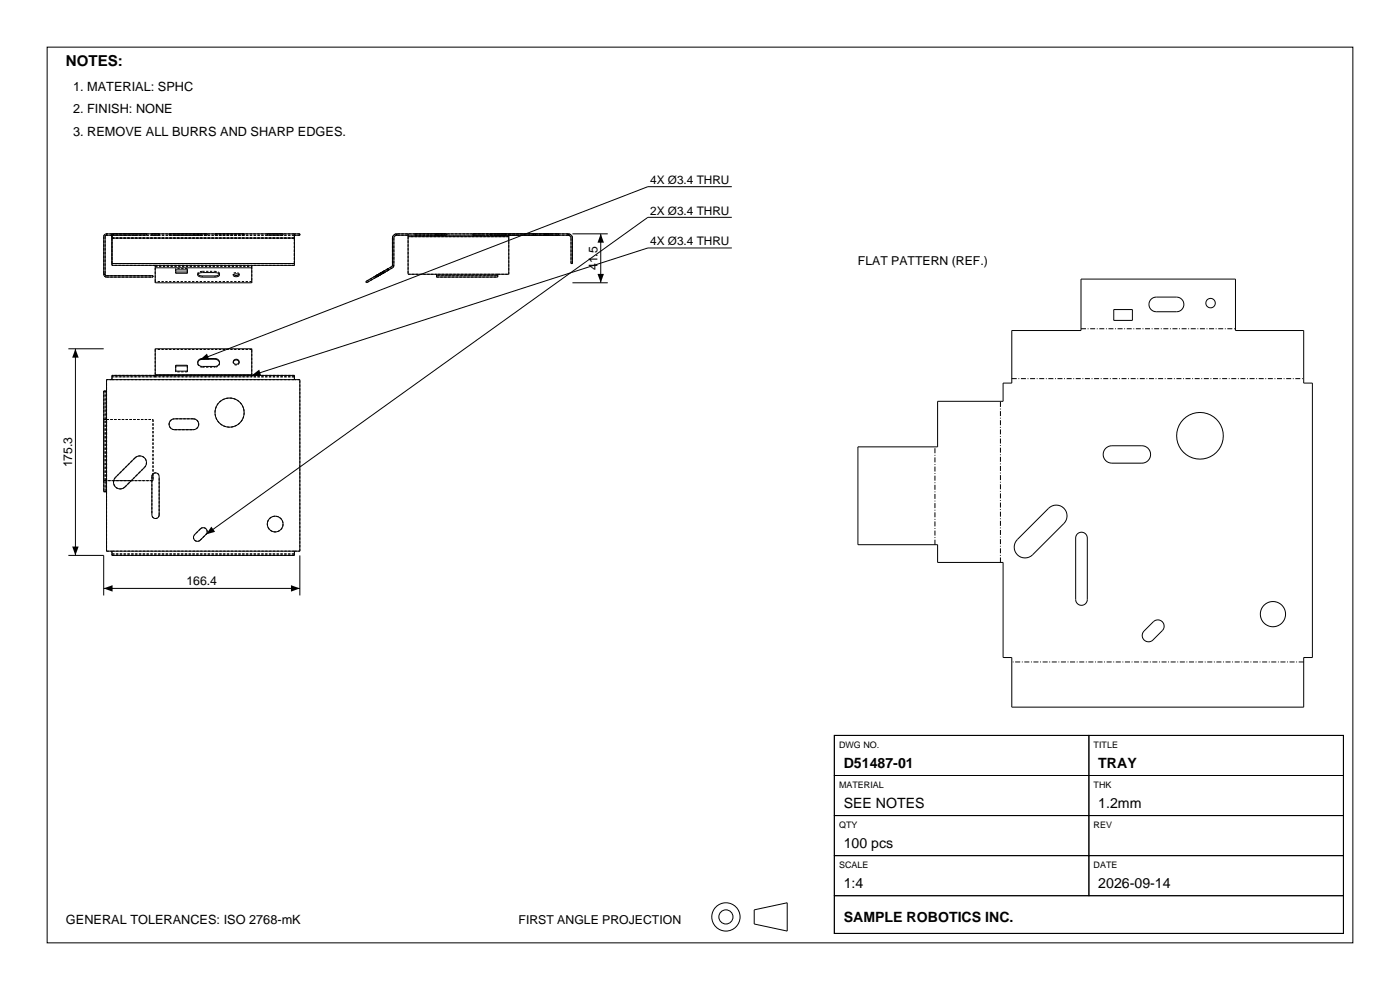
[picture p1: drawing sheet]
<svg xmlns="http://www.w3.org/2000/svg" width="297mm" height="210mm" viewBox="0 0 297 210" stroke-linecap="round" stroke-linejoin="round" font-family="sans-serif">
<g fill="none" stroke="#000" stroke-width=".21">
<path d="M10 10h277v190h-277zM155.2 39.6h-17.8l-95 36.7M22 58.2a.6 .6 0 0 0 .6 .6h9.9v-.3h-9.9l-.3-.3M22 58.2h.3M22.6 49.9l-.3 .3v8M22.6 49.6a.6 .6 0 0 0-.6 .6v8M22.6 49.6h41v.3h-1.1M22.6 49.9h1.1M22.6 49.6v.3M23.7 49.6v.9M23.7 50.5v5.8h38.8v-5.8M23.7 50.5h38.8"/>
<path d="M23.7 55.9h38.8M24.1 49.6h2.4M28.6 49.6h2.5M32.2 49.6h1.6M32.9 56.3v.5M32.9 56.8h20.5M32.9 56.8v3.2h20.5v-3.2M35.9 49.6h1.1M37.3 57.2h2.4v.8h-2.4zM37.3 57.7h2.4M41 49.6h1.5M42 58.2l.3 .2 .6 .1"/>
<path d="M42.5 49.6h1.5M42.9 58.8l-.7-.2a.35 .35 0 0 1-.3-.3 .35 .35 0 0 1 .3-.3l.7-.2h2.7l.7 .2a.35 .35 0 0 1 .3 .3 .35 .35 0 0 1-.3 .3l-.7 .2M42.9 58.8h2.7M42.9 58.5h2.7M42.9 58.5v.3M45.6 58.5v.3M45.6 49.6h6.2M46.5 58.2l-.3 .2-.6 .1M49.5 58.3a.67 .67 0 0 1 1.2 .2 .67 .67 0 0 1-1.2-.2zM49.5 58.3a.98 .98 0 0 0 1.2 0M53.4 56.3v.5M56.7 49.6h3.4"/>
<path d="M62.5 49.6v.9M83.3 56.3l-.2 .2-5.5 3.2 .2 .3 5.5-3.2 .3-.5M83.3 56.3h.3M84.2 49.9a.6 .6 0 0 0-.6 .6v5.8M84.2 49.6a.9 .9 0 0 0-.9 .9v5.8M84.2 49.9h2.4M84.2 49.6h36.3M84.2 49.6v.3M86.6 49.6v.6M86.6 50.2v8h21.3v-8M86.6 50.2h21.3M92.6 58.2v.6h13v-.6"/>
<path d="M107.9 49.6v.6M107.9 49.9h12.6M120.5 49.6a.9 .9 0 0 1 .9 .9v5.4h-.3v-5.4a.6 .6 0 0 0-.6-.6M120.5 49.6v.3M121.4 49.6h7.5M121.4 60h7.5M127.4 49.6v10.4M155.2 52.6h-17.8l-84 27v-.1M155.2 46.1h-17.8l-93.7 67.3M14.5 74h7.5M16 74v43.8M32.9 79.5v.1"/>
<path d="M32.9 79.5v-5.5h20.5v5.5M32.9 79.5h20.5M37.3 77.5h2.4v1.2h-2.4zM37.3 77.6h2.4M42.9 76.2a.93 .93 0 0 0-1 .8M42.9 76.1a.85 .85 0 0 0-1 .8 .85 .85 0 0 0 1 .8h2.7a.85 .85 0 0 0 1-.8 .85 .85 0 0 0-1-.8M42.9 76.1v.1M42.9 76.2h2.7M42.9 76.1h2.7M45.6 76.2a.93 .93 0 0 1 1 .8M45.6 76.1v.1M49.5 76.8a.65 .65 0 0 1 .6-.5 .65 .65 0 0 1 .6 .5"/>
<path d="M236.3 65.7h3.9v2.3h-3.9zM244.2 63.5l.5-.4 .6-.1h4.3a1.55 1.55 0 0 1 1.6 1.6 1.55 1.55 0 0 1-1.6 1.5h-4.3a1.55 1.55 0 0 1-1.4-.9 1.55 1.55 0 0 1 .3-1.7zM22.6 82.9h-.6v21.4h.6M22.6 80.5h41v36.4h-41zM23.7 80.5v-.9h38.8v.9M36.1 89.2l.9-.4h4a1.15 1.15 0 0 1 1.2 1.2 1.15 1.15 0 0 1-1.2 1.1h-4a1.15 1.15 0 0 1-1-.6 1.15 1.15 0 0 1 .1-1.3zM182 94.8h16.9v-9.7h13.9v-3.8h1.8v-11.2h14.7v-10.9h32.8v10.9h14.5v11.2h1.8v58.2h-1.8v10.5h-62v-10.5h-1.8v-20.2h-13.9v-3.8h-16.9zM234.6 95.1l.6-.4 .7-.1h6.3a1.85 1.85 0 0 1 1.9 1.8 1.85 1.85 0 0 1-1.9 1.8h-6.3a1.85 1.85 0 0 1-1.7-1.1 1.85 1.85 0 0 1 .4-2zM14.5 117.8h7.5v8.5M23.7 116.9v.9h38.8v-.9M24.1 102h3.8M24.5 101.3l4.1-4.2a1.43 1.43 0 0 1 2.1 0 1.43 1.43 0 0 1 0 2l-4.2 4.2a1.43 1.43 0 0 1-2 0 1.43 1.43 0 0 1 0-2z"/>
<path d="M32.4 100.6a.77 .77 0 0 1 .9-.3 .77 .77 0 0 1 .5 .8v8.1a.77 .77 0 0 1-.8 .8 .77 .77 0 0 1-.8-.8v-8.1zM32.5 100.5v1.5h-.3M41.3 113.4l1.2-1.2a.84 .84 0 0 1 1.2 0 .84 .84 0 0 1 0 1.2l-1.2 1.2a.84 .84 0 0 1-1.2 0 .84 .84 0 0 1 0-1.2zM63.6 117.8v8.5M222.5 107.8a2.29 2.29 0 0 1 3.2 0 2.29 2.29 0 0 1 0 3.2l-6.6 6.7a2.29 2.29 0 0 1-3.3 0 2.29 2.29 0 0 1 0-3.3zM228.6 113.3a1.24 1.24 0 0 1 1.3-.3 1.24 1.24 0 0 1 .8 1.1v13.1a1.24 1.24 0 0 1-1.3 1.2 1.24 1.24 0 0 1-1.2-1.2v-13.1zM22 124.8h41.6M242.7 133.9l2-2a1.34 1.34 0 0 1 1.9 0 1.34 1.34 0 0 1 0 1.9l-2 2a1.34 1.34 0 0 1-1.9 0 1.34 1.34 0 0 1 0-1.9zM177 156h54v8.5h-54zM177 156h108v42h-108zM231 156h54v8.5h-54zM177 164.5h54v8.5h-54z"/>
<path d="M177 173h54v8.5h-54zM231 164.5h54v8.5h-54zM231 173h54v8.5h-54zM160 193l7-1.5v6l-7-1.5zM177 181.5h54v8.5h-54zM177 190h108v8h-108zM231 181.5h54v8.5h-54z"/>
<circle cx="50.1" cy="76.7" r=".59"/>
<circle cx="256.8" cy="64.3" r="1"/>
<circle cx="48.7" cy="87.5" r="3.1"/>
<circle cx="254.6" cy="92.4" r="4.9"/>
<circle cx="58.4" cy="111.2" r="1.67"/>
<circle cx="270" cy="130.3" r="2.68"/>
<circle cx="154" cy="194.5" r="3"/>
<circle cx="154" cy="194.5" r="1.5"/>
</g>
<g fill="none" stroke="#000" stroke-width=".21" stroke-dasharray=".5 .3" stroke-linecap="butt">
<path d="M22 50.2a.6 .6 0 0 1 .6-.6M22 50.2v8M22 58.2h.3M22.3 50.2v8M22.3 58.2h-.3M22.3 58.2l.3 .3M22.6 49.9v-.3M22.6 49.6v.3M22.6 49.9l-.3 .3M22.6 58.8a.6 .6 0 0 1-.6-.6M22.6 58.5h9.9M22.6 58.8h9.9"/>
<path d="M23.7 49.9h38.8M23.7 49.9h-1.1M23.7 49.6h38.8M23.7 49.6h-1.1M23.7 49.6v.3M23.7 49.9v.6M23.7 50.5h38.8M23.7 50.5v-.9M23.7 50.5v5.4M23.7 55.9h38.8M23.7 55.9v-5.4M23.7 56.3v-5.8"/>
<path d="M24.1 49.9h.4M24.1 49.6h.4M24.1 49.6v.3M26.5 49.9h-2.4M26.5 49.9h4.2M26.5 49.6h-2M26.5 49.6h4.2M28.6 49.9h-4.1M28.6 49.9h2.5M30.7 49.6h.4M31.1 49.9h-.4M31.1 49.6v.3"/>
<path d="M32.2 49.9h1.6M32.2 49.9v-.3M32.5 58.5v.3M32.9 56.3h20.5M32.9 56.3h-9.2M32.9 56.5h20.5M32.9 56.5v-.2M32.9 60v-.3M32.9 59.7v-3.2M33.8 49.9h-1.6M33.8 49.9v-.3M35.9 49.9h1.1"/>
<path d="M35.9 49.6h1.1M35.9 49.6v.3M37 49.9h-1.1M37 49.9h4M37 49.6h4M37.3 57v.7M37.3 58v-.3M37.3 57.2v-.2M39.7 57.7v-.7M39.7 57h-2.4M39.7 58v-.3M39.7 57.2v-.2"/>
<path d="M41 49.9h-4M41 49.9h1.2M41 49.6h1.2M41 49.9h.3M41 49.6h.3M41 49.6v.3M41.9 58l.1 .2M41.9 58v.3M42.2 49.9h-1.2M42.2 49.6h-1.2M42.2 49.6v.3M42.5 49.9h-1.5"/>
<path d="M42.5 49.9h1.2M42.5 49.6h-1.2M42.5 49.6h1.2M42.5 49.9h-1.2M42.5 49.9h1.5M42.9 57.6l-.7 .1-.3 .3M42.9 57.6h2.7M43.7 49.6h.3M44 49.9h-.3M44 49.6v.3M45.6 49.9h6.2M45.6 49.6h6.2"/>
<path d="M45.6 49.6v.3M46.5 58.2l.1-.2M46.6 58l-.3-.3-.7-.1M46.6 58v.3M49.5 58.1v.2M49.5 58.1v.3M50.7 58.3v-.2M50.7 58.1a.78 .78 0 0 0-1.2 0M50.7 58.4v-.3M51.8 49.9h-6.2M51.8 49.9v-.3M53.4 56.5v-.2"/>
<path d="M53.4 60v-.3M53.4 56.5v3.2M53.4 59.7h-20.5M56.7 49.9h3.4M56.7 49.6h3.4M56.7 49.6v.3M60.1 49.9h-3.4M60.1 49.9v-.3M62.5 49.6v.3M62.5 49.9h-38.8M62.5 49.9v.6M62.5 55.9v-5.4"/>
<path d="M62.5 50.5v5.4M62.5 50.5v5.8M62.5 50.5v-.9M62.5 50.5h-38.8M62.5 56.3h-9.1M63.6 49.9v-.3M63.6 49.9h-1.1M63.6 49.6h-1.1M77.8 60l-.2-.3M79.7 58.5l1.7-.9M79.8 58.4l.6-.3M79.8 58.4l.2 .3"/>
<path d="M79.8 58.8l1.7-1M79.8 58.8l-.1-.3M80 58.7l.5-.3M80.4 58.1l.5-.3M80.5 58.4l.6-.3M80.9 57.8l-1.1 .6M80.9 57.8l.2 .3M81.1 58.1l-1.1 .6M81.1 57.7l1.3-.7M81.3 58l1.2-.8M81.3 58l-.2-.3M81.4 57.6l-1.7 .9"/>
<path d="M81.5 57.8l-1.7 1M81.5 57.8l-.1-.2M82.4 57l-1.3 .7M82.5 57.2l-1.2 .8M82.5 57.2l-.1-.2M83.1 56.5l.2-.2M83.1 56.5l-5.5 3.2M83.3 50.5v5.8M83.3 50.5a.9 .9 0 0 1 .9-.9M83.3 56.3h.3M83.3 56.8l-5.5 3.2M83.6 50.5v5.8"/>
<path d="M83.6 56.3h-.3M83.6 56.3l-.3 .5M84.2 49.9v-.3M84.2 49.6v.3M84.2 49.9a.6 .6 0 0 0-.6 .6M86.6 49.6v.3M86.6 49.9v.3M86.6 50.2v8M86.6 58.2h6M88.1 49.9h3M88.1 49.6h3M88.1 49.6v.3"/>
<path d="M91.1 49.9h3.1M91.1 49.6h3.1M92.5 49.9h2.3M92.5 49.6h2.3M92.5 49.9v-.3M92.6 58.2v.3M92.6 58.5v.3M92.6 58.5h13M92.6 58.8h13M94.2 49.9h-6.1M94.2 49.6h-6.1M94.2 49.6v.3"/>
<path d="M94.8 49.9h-2.3M94.8 49.6h-2.3M94.8 49.9v-.3M100.3 49.9h2.5M100.3 49.6h2.5M100.3 49.6v.3M100.7 49.9h4.2M100.7 49.9h-.4M100.7 49.6h4.2M100.7 49.6h-.4M103.9 49.9h.8M103.9 49.6h.8"/>
<path d="M103.9 49.6v.3M104.7 49.9h8.1M104.7 49.9h-.8M104.7 49.6h8.1M104.7 49.6h-.8M105.6 58.2h-13M105.6 58.2h2.3M105.6 58.5h-13M105.6 58.2v.3M105.6 58.5v.3M106.9 49.9h.4M106.9 49.9h-4.1"/>
<path d="M106.9 49.6h.4M106.9 49.6h-4.1M107.3 49.9h-2.4M107.3 49.6h-2.4M107.3 49.6v.3M107.9 49.9h-21.3M107.9 50.2h-21.3M107.9 49.9v.3M107.9 49.6v.3M107.9 58.2v-8M112.8 49.9h.8M112.8 49.9h-8.1"/>
<path d="M112.8 49.6h.8M112.8 49.6h-8.1M113.1 49.9h1.7M113.1 49.6h1.7M113.1 49.6v.3M113.6 49.9h-.8M113.6 49.6h-.8M113.6 49.6v.3M114.8 49.9h1.7M114.8 49.6h1.7M115.5 49.9h1.5M115.5 49.6h1.5"/>
<path d="M115.5 49.6v.3M115.8 49.9h1.2M115.8 49.9h-.3M115.8 49.6h1.2M115.8 49.6h-.3M116.5 49.9h-3.4M116.5 49.6h-3.4M116.5 49.6v.3M118.2 49.9h.3M118.2 49.9h-1.2M118.2 49.6h.3M118.2 49.6h-1.2"/>
<path d="M118.5 49.9h-1.5M118.5 49.6h-1.5M118.5 49.6v.3M120.5 49.9v-.3M120.5 49.9h-36.3M120.5 49.6h-36.3M120.5 49.6v.3M120.5 49.9a.6 .6 0 0 1 .6 .6M121.1 55.9v-5.4M121.1 55.9h.3M121.4 55.9v-5.4M121.4 50.5a.9 .9 0 0 0-.9-.9"/>
<path d="M23.7 79.9h38.8M23.7 79.9v-.3M32.9 79.9h20.5M32.9 79.9h-9.2M32.9 79.6h20.5M32.9 79.6h-9.2M32.9 79.9v-.3M32.9 79.6v.3M32.9 74.1v5.5M32.9 74.1v-.1M37.3 78.9v-1.3M37.3 77.6v-.1"/>
<path d="M37.3 78.9v-.2M39.7 77.6v1.3M39.7 78.9h-2.4M39.7 77.6v-.1M39.7 78.9v-.2M41.9 76.9v.1M42.9 77.9a.91 .91 0 0 1-1-.9M42.9 77.9h2.7M46.6 77a.91 .91 0 0 1-1 .9M46.6 76.9v.1M49.5 76.9v-.1M49.5 76.7v.2"/>
<path d="M50.7 76.8v.1M50.7 76.9a.63 .63 0 0 1-.6 .5 .63 .63 0 0 1-.6-.5M50.7 76.9v-.2M53.4 79.6v.3M53.4 79.9v-.3M53.4 79.6v-5.5M53.4 74.1v-.1M53.4 74.1h-20.5M62.5 79.9v-.3M62.5 79.9h-9.1M62.5 79.6h-9.1M22 82.9v6.1"/>
<path d="M22 89h.3M22.3 82.9h-.3M22.3 82.9v6.1M22.3 89h.3M22.6 80.5v2.4M22.6 82.9h-.3M22.6 89h-.6M22.6 89h9.9M23.7 80.5h38.8M23.7 80.5h-1.1M23.7 80.5v-.6M28.6 97.1l-4.1 4.2"/>
<path d="M28.6 97.1a1.43 1.43 0 0 1 2.1 0 1.43 1.43 0 0 1 0 2M32.5 89v11.5M32.5 89v13M37 91.1a1.15 1.15 0 0 1-1.1-1.1 1.15 1.15 0 0 1 1.1-1.2M37 91.1h4M41 88.8h-4M41 88.8a1.15 1.15 0 0 1 1.2 1.2 1.15 1.15 0 0 1-1.2 1.1M51.8 87.5a3.1 3.1 0 0 1-4.5 2.8 3.1 3.1 0 0 1-.5-5.3 3.1 3.1 0 0 1 4.9 2l.1 .5M62.5 80.5v-.6M63.6 80.5h-1.1M22 102v2.3M22 102h.3"/>
<path d="M22.3 104.3v-21.4M22.3 102v-13M22.3 102v2.3M22.3 104.3h-.3M22.3 102h.3M22.6 116.9h1.1M22.6 104.3v-21.4M22.6 104.3v12.6M22.6 104.3h-.3M22.6 102v-13M22.6 102h-.6M23.7 116.9v.6"/>
<path d="M23.7 117.5v.3M23.7 117.5h38.8M23.7 117.8h38.8M24.1 102h-1.5M26.5 103.3a1.43 1.43 0 0 1-2 0 1.43 1.43 0 0 1 0-2M26.5 103.3l4.2-4.2M32.2 101.1v8.1M32.2 101.1a.77 .77 0 0 1 .8-.8 .77 .77 0 0 1 .8 .8M32.2 102h-4.3M32.5 102h-9.9M33.8 109.2a.77 .77 0 0 1-.8 .8 .77 .77 0 0 1-.8-.8M33.8 109.2v-8.1"/>
<path d="M42.5 114.6a.84 .84 0 0 1-1.2 0 .84 .84 0 0 1 0-1.2M42.5 114.6l1.2-1.2M42.5 112.2l-1.2 1.2M42.5 112.2a.84 .84 0 0 1 1.2 0 .84 .84 0 0 1 0 1.2M60.1 111.2a1.67 1.67 0 0 1-2.4 1.5 1.67 1.67 0 0 1-.4-2.8 1.67 1.67 0 0 1 2.7 .9l.1 .4M62.5 116.9h1.1M62.5 116.9h-38.8M62.5 116.9v.6M62.5 117.5v.3M62.5 117.5h-38.8M63.6 116.9v-36.4"/>
</g>
<path d="M126.8 58.1h1.3l-.7 1.9zM127.4 49.6l.7 1.9h-1.3zM16 74l.7 1.9h-1.4zM42.4 76.3l1.5-1.3 .5 1.3zM53.4 79.6l1.6-1.2 .4 1.3zM15.3 115.9h1.4l-.7 1.9zM44.8 111.7l.8 1.1-1.9 .6zM22 124.8l1.9-.7v1.4zM61.7 124.1l1.9 .7-1.9 .7z" fill="#000"/>
<path d="M229.3 69.7h32.8M214.6 80.3h62M198.3 115.5v-20.7M212.2 119.3v-34.2M276.6 140.4h-62" fill="none" stroke="#000" stroke-width=".21" stroke-dasharray="1.1 .4 .2 .4" stroke-linecap="butt"/>
<text font-size="3.2" x="14" y="14">NOTES:</text>
<g font-size="3">
<text x="179" y="162.9">D51487-01</text>
<text x="233" y="162.9">TRAY</text>
<text x="179" y="171.4">SEE NOTES</text>
<text x="233" y="171.4">1.2mm</text>
<text x="179" y="179.9">100 pcs</text>
<text x="179" y="188.4">1:4</text>
<text x="233" y="188.4">2026-09-14</text>
<text x="179" y="195.5">SAMPLE ROBOTICS INC.</text>
</g>
<g font-size="2.7">
<text x="15.5" y="19.2">1. MATERIAL: SPHC</text>
<text x="15.5" y="24">2. FINISH: NONE</text>
<text x="15.5" y="28.8">3. REMOVE ALL BURRS AND SHARP EDGES.</text>
<text x="14" y="196">GENERAL TOLERANCES: ISO 2768-mK</text>
</g>
<g font-size="2.6">
<text x="126.7" y="57.3" transform="rotate(-90 126.7 57.3)">41.5</text>
<text x="182" y="56.2">FLAT PATTERN (REF.)</text>
<text x="15.3" y="99.2" transform="rotate(-90 15.3 99.2)">175.3</text>
<text x="39.6" y="124.1">166.4</text>
<text x="110" y="196">FIRST ANGLE PROJECTION</text>
</g>
<g font-size="2.5">
<text x="137.9" y="39">4X Ø3.4 THRU</text>
<text x="137.9" y="45.5">2X Ø3.4 THRU</text>
<text x="137.9" y="52">4X Ø3.4 THRU</text>
</g>
<g font-size="1.9">
<text x="178" y="158.6">DWG NO.</text>
<text x="232" y="158.6">TITLE</text>
<text x="178" y="167.1">MATERIAL</text>
<text x="232" y="167.1">THK</text>
<text x="178" y="175.6">QTY</text>
<text x="232" y="175.6">REV</text>
<text x="178" y="184.1">SCALE</text>
<text x="232" y="184.1">DATE</text>
</g>
</svg>
